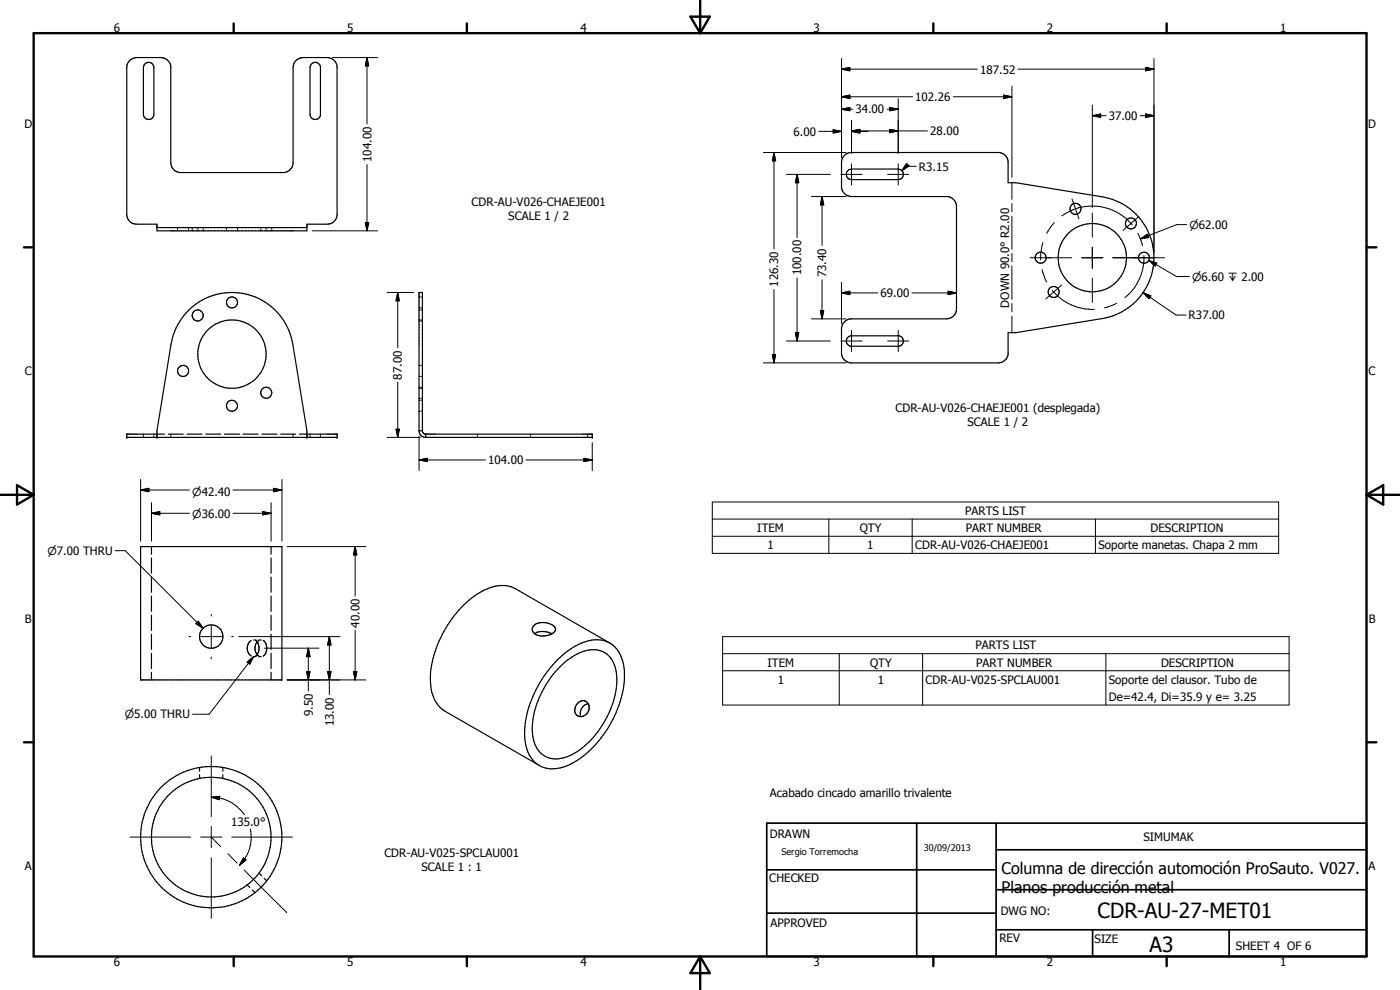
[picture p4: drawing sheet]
<svg xmlns="http://www.w3.org/2000/svg" width="420mm" height="297mm" viewBox="0 0 420 297" stroke-linecap="round" stroke-linejoin="round" font-family="sans-serif">
<g fill="#000">
<circle cx="38" cy="130.3" r=".18"/>
<circle cx="38" cy="131.2" r=".18"/>
<circle cx="47.1" cy="131.2" r=".18"/>
<circle cx="92.1" cy="131.2" r=".18"/>
<circle cx="101.2" cy="131.2" r=".18"/>
<circle cx="101.2" cy="130.3" r=".18"/>
<circle cx="177.7" cy="131.2" r=".18"/>
<circle cx="177.7" cy="130.3" r=".18"/>
</g>
<g fill="none" stroke="#000" stroke-width=".35">
<path d="M38.6 18.5l.9-.8 1.2-.4h7.6a3.1 3.1 0 0 1 3 2.6v28.9a3 3 0 0 0 3 3h30.7a3 3 0 0 0 3-2.7v-28.8a3 3 0 0 1 3-3h7.2a3 3 0 0 1 3 2.6v44.8a2.93 2.93 0 0 1-3 2.6h-6.1v2h-45v-2h-6a3 3 0 0 1-3.1-2.6v-44.8zM43.5 19.2a1.58 1.58 0 0 1 2.7 .8v14.6a1.58 1.58 0 0 1-1.7 1.2 1.58 1.58 0 0 1-1.5-1.5v-14zM93.5 19.2a1.56 1.56 0 0 1 1.6-.4 1.56 1.56 0 0 1 1.1 1.2v14.6a1.58 1.58 0 0 1-1.7 1.2 1.58 1.58 0 0 1-1.5-1.5v-14zM253.4 46.6l1.8-.8h44.7a2.97 2.97 0 0 1 2.6 2.5v6.5h2.3l26 4.3a18.5 18.5 0 0 1 15.5 18.2 18.5 18.5 0 0 1-15.5 18.3l-26 4.2h-2.3v6.5a3.2 3.2 0 0 1-2.6 2.6h-44.7a3.2 3.2 0 0 1-2.7-2.6v-8a3.2 3.2 0 0 1 2.7-2.6h28.8a3 3 0 0 0 3.1-2.7v-31.4a3.1 3.1 0 0 0-2.7-2.6h-28.8a3.1 3.1 0 0 1-3.1-2.6v-8.1l.4-1.1zM254.2 51.4l.8-.6 .6-.1h14a1.59 1.59 0 0 1 1.5 1.6 1.59 1.59 0 0 1-1.5 1.6h-14a1.57 1.57 0 0 1-1.4-2.5zM47.1 68.3h45M53.3 68.3v.3M53.3 69v.3M56.6 68.3v.3M56.6 69v.3M57.7 68.3v.3M57.7 69v.3"/>
<path d="M59.4 68.3v.3M59.4 69v.3M61 68.3v.3M61 69v.3M68 68.3v.3M68 69v.3M71.3 68.3v.3M71.3 69v.3M78.3 68.3v.3M78.3 69v.3M79.9 68.3v.3M79.9 69v.3"/>
<path d="M81.6 68.3v.3M81.6 69v.3M125.8 93h.3M125.8 96.3h.3M125.8 89.1h.3M125.8 92.4h.3M125.8 96h.3M126.4 93h.4M126.4 96.3h.4M126.4 89.1h.4M126.4 92.4h.4M126.4 96h.4"/>
<path d="M125.8 116.2h.3M125.8 119.5h.3M125.8 109.6h.3M125.8 112.9h.3M125.8 116.5h.3M126.4 116.2h.4M126.4 119.5h.4M126.4 109.6h.4M126.4 112.9h.4M126.4 116.5h.4M254.2 101.4l1-.6h14.7a1.6 1.6 0 0 1 1.2 1.5 1.6 1.6 0 0 1-1.2 1.6h-14.7a1.64 1.64 0 0 1-1-2.5zM43 130.3v.3"/>
<path d="M43 130.9v.3M46.2 130.3v.3M46.2 130.9v.3M47.1 131.2v-2l4.2-25.9a18.5 18.5 0 0 1 18.3-15.5 18.5 18.5 0 0 1 18.3 15.5l4.2 25.9v2M49.3 130.3h-11.3v.9h63.2v-.9h-11.3M50.5 130.3h4.5M51.3 130.3v.3M51.3 130.9v.3M56.1 130.3h4.5M61.8 130.3h4.4M67.4 130.3h4.5M73 130.3h4.5"/>
<path d="M78.6 130.3h4.5M84.2 130.3h4.5M88 130.3v.3M88 130.9v.3M93 130.3v.3M93 130.9v.3M96.2 130.3v.3M96.2 130.9v.3M125.8 129.2a1.98 1.98 0 0 0 1.6 2h50.3v-.9h-49.9M125.8 129.2v-41.4h1v41.7l.4 .5 .6 .3M125.8 129.2h1M125.8 123.4h.3"/>
<path d="M125.8 120.1h.3M126.4 123.4h.4M126.4 120.1h.4M127.8 130.3v.9M143.3 130.3v.3M143.3 130.9v.3M159.2 130.3v.3M159.2 130.9v.3M176.3 130.3v.3M176.3 130.9v.3M42.2 164h42.4v40h-42.4zM45.5 164v2.3"/>
<path d="M45.5 167.4v4.6M45.5 173.1v4.6M45.5 178.9v4.5M81.4 164v2.3M81.4 167.4v4.6M81.4 173.1v4.6M81.4 178.9v4.5M45.5 184.6v4.5M45.5 190.3v4.6M45.5 196v4.6M75.4 192.2a2.84 2.84 0 0 0 0 4.6M76.1 192h.8"/>
<path d="M76.1 197h.8M76.7 192.2a3.1 3.1 0 0 1 0 4.6M77.6 192h.8M77.6 197h.8M77.7 192.2a2.65 2.65 0 0 0-1.2 1.8l.2 1.7 1 1.1M79 192.2a2.43 2.43 0 0 1 1 1.8l-.1 1.7-.9 1.1M81.4 184.6v4.5M81.4 190.3v4.6M81.4 196v4.6M160.2 187.7a5 5 0 0 1 5.7-.1 1.4 1.4 0 0 1 .8 1.5 1.4 1.4 0 0 1-1.2 1.1 4.6 4.6 0 0 1-5.5-.5l-.3-.9zM160.4 190.1l.8-.4a5.9 5.9 0 0 1 3.5 .1l.9 .4M167.3 198a17.2 17.2 0 0 1 12.4-6 8.1 8.1 0 0 1 7.4 7.2 27.8 27.8 0 0 1-4.2 18.5 27 27 0 0 1-14 12.5 8.2 8.2 0 0 1-11.1-6.8 28.4 28.4 0 0 1 4.7-19.4l2.7-3.7z"/>
<path d="M183 193l-28.3-16.3a10.2 10.2 0 0 0-10 .7 32.9 32.9 0 0 0-15.6 26.1 11.2 11.2 0 0 0 3.9 9.5l28.9 16.7M45.5 201.7v2.3M81.4 201.7v2.3M168.1 200a14.9 14.9 0 0 1 10.7-5.1 7 7 0 0 1 6.1 6.6 25.8 25.8 0 0 1-6.1 18.9 17.1 17.1 0 0 1-12.1 7.3 6.9 6.9 0 0 1-6.8-6.6 26 26 0 0 1 6.8-19.6zM173.5 210.9a1.88 1.88 0 0 1 2.1-.6 1.88 1.88 0 0 1 1.2 1.7 2.41 2.41 0 0 1-1.1 2.6 2.41 2.41 0 0 1-2.8-.2 2.75 2.75 0 0 1 .6-3.5zM176.6 211.2a2.87 2.87 0 0 0-2.3 3.8M59.9 230.3v1.1M59.9 232.5v1.1M66.9 230.3v1.1M66.9 232.5v1.1M74.2 265.5l.8 .8M75.7 267.1l.8 .7"/>
<path d="M77.8 262l.7 .8M79.3 263.5l.7 .8"/>
<circle cx="312.3" cy="77.3" r="1.66"/>
<circle cx="322.8" cy="62.7" r="1.65"/>
<circle cx="327.8" cy="77.3" r="10.3"/>
<circle cx="339.4" cy="67" r="1.65"/>
<circle cx="343.3" cy="77.3" r="1.65"/>
<circle cx="59.3" cy="94.6" r="1.65"/>
<circle cx="69.6" cy="90.8" r="1.66"/>
<circle cx="316.2" cy="87.6" r="1.65"/>
<circle cx="55" cy="111.3" r="1.66"/>
<circle cx="69.6" cy="106.3" r="10.3"/>
<circle cx="79.9" cy="117.8" r="1.65"/>
<circle cx="69.6" cy="121.8" r="1.65"/>
<circle cx="63.4" cy="191" r="3.5"/>
<circle cx="63.4" cy="251.2" r="21.2"/>
<circle cx="63.4" cy="251.2" r="17.9"/>
</g>
<g fill="none" stroke="#000" stroke-width=".3">
<path d="M99.8 17.3h13.5M110.1 17.3l.5 2.5h-1zM110.1 17.3v19.9M252.5 17.6v29.6M346.3 17.6v58.1M245.7 39.4h6.8M250.1 38.9l2.4 .5-2.4 .5zM252.5 20.7l2.5-.5v1.1zM252.5 29l2.5-.5v1zM252.5 32.8l2.5-.5v.9zM252.5 20.7h40.8M252.5 29h21.4"/>
<path d="M252.5 32.8h3.4M255.6 39.3l2.5-.5v1zM255.6 39.4l2.5-.5v1zM255.6 36.1v9.9M255.6 39.3h22.7M255.6 39.3l2.5-.5v1.1l-2.5-.5M255.6 39.3l2.5 .5M255.6 39.4h5M258.1 38.9l-2.5 .5M266.2 32.8h3.4M267 32.3l2.6 .5-2.6 .4zM267 38.8l2.6 .5-2.6 .5z"/>
<path d="M269.6 29.6v16.4M286.1 29h17.6M301.2 28.5l2.5 .5-2.5 .5zM303.7 25.9v27.3M305.5 20.7h40.8M327.8 34.7l2.5-.5v1zM327.8 31.5v30.8M327.8 34.7h4.1M342.2 34.7h4.1M343.8 20.2l2.5 .5-2.5 .6zM343.8 34.2l2.5 .5-2.5 .5zM110.1 49.4v19.9"/>
<path d="M229.1 45.8h24.8M232.3 45.8l.5 2.5h-1zM232.3 45.8v28.9M236 52.3h13.2M239.2 52.3l.5 2.5h-1zM239.2 52.3v18.9M243.5 59h10.4M246.7 59l.5 2.5h-1zM246.7 59v14.7M252.4 52.3h6.3M255.6 49.1v6.4M266.4 52.3h6.3"/>
<path d="M269.6 49.1v6.4M272 49.9h3M272.1 49.1l.7 .7-2.1 1.4zM272.4 49.4l-1.7 1.8M303.7 54.8v5M321.7 59.7l1.1 3M93.7 69.3h19.6M109.6 66.8h1l-.5 2.5zM303.7 61.1v2.4M303.7 64.8v10M303.7 76.1v2.5M303.7 79.8v10"/>
<path d="M309.1 77.3h12.5M313 72.8l-.7 3.6v1.6M316.4 66.8l-2.3 3.2M322.8 62.7a15.6 15.6 0 0 1 16.6 4.4M322.8 62.7l-4.1 2.1M322.8 62.7l1 3M324.6 77.3h6.4M327.8 63.9v7.3M327.8 74.2v6.3M334 77.3h15.5M339.4 67.1l.4 .4M339.4 67.1l-2.4 2"/>
<path d="M341.5 70l1.4 3.7M341.8 64.9l-2.4 2.2M342.3 71.7l2.1-1.4 .4 .9zM343.3 76.7a15.5 15.5 0 0 1-5.7 12.6M344.8 78.1l2.4 .9-.5 .8zM344.8 78.1l8.3 4.9h3.8M356.1 67.4h-3l-10.8 4.3M116.2 87.8h8M119.4 87.8l.4 2.5h-.9zM119.4 87.8v16.6M232.3 86.9v22M238.7 99.8h1l-.5 2.5z"/>
<path d="M239.2 83.4v18.9M243.5 95.7h10.4M246.2 93.2h1l-.5 2.5zM246.7 83.9v11.8M252.5 87.9l2.5-.5v1zM252.5 87.9h10.9M252.5 84.7v12.4M255.6 99.1v6.4M269.6 99.1v6.4M273.7 87.9h13.4M284.6 87.4l2.5 .5-2.5 .5zM303.7 91.1v2.5"/>
<path d="M303.7 94.8v5M312.7 80.9l1.4 3.7M315.8 87.1l.4 .5M316.2 87.6a15.5 15.5 0 0 0 12.3 5.2M316.2 87.6l-2.4 2.1M318.6 85.5l-2.4 2.1M327.8 83.5v7.2M335.1 91l-3.7 1.4M343.1 87.8l2.3 1-.6 .8zM343.1 87.8l9.9 6.7h2.9M119.4 114.6v16.6M229.1 108.9h24.8"/>
<path d="M231.8 106.4h1l-.5 2.5zM236 102.3h13.2M252.4 102.3h6.3M266.4 102.3h6.3M116.2 131.2h9.9M118.9 128.8h.9l-.4 2.4zM125.8 138l2.5-.5v1zM125.8 138h19.9M125.8 130.9v10.3M157.8 138h19.9M175.2 137.5l2.5 .5-2.5 .5zM177.7 132.8v8.4"/>
<path d="M42.2 147l2.5-.5v1zM42.2 147h14.6M42.2 143.8v18.6M45.5 154l2.5-.5v1zM45.5 154h11.3M45.5 150.8v11.6M70 147h14.6M70 154h11.4M78.8 153.5l2.6 .5-2.6 .5zM81.4 150.8v11.6M82.1 146.5l2.5 .5-2.5 .5zM84.6 143.8v18.6"/>
<path d="M213.8 150.6h169.9v15.4h-169.9zM213.8 155.7h169.9M248.7 155.7v10.3M273.8 155.7v10.3M328.7 155.7v10.3M34.6 165.2h3l23.3 23.3M86.2 164h23.6M106.6 164l.5 2.5h-1zM106.6 164v14.9M213.8 160.9h169.9M56.7 191h.5M58.8 187.1l.7-.7 1.4 2.1z"/>
<path d="M59.5 186.4l1.4 2.1-2.1-1.4zM60.2 191h6.4M63.4 184.3v.5M63.4 187.8v6.4M63.4 197.1v.6M69.5 191h.6M71.7 191h30.3M74.2 198.7l1.9-1.7-1.1 2.3zM76.1 197l-13.3 17.3h-5M79.3 194.5h16.4M92.5 194.5l.5 2.5h-1zM92.5 194.5v12.8"/>
<path d="M98.8 191l.5 2.5h-1zM98.8 191v17.4M106.6 189.1v14.9M216.9 191h170v20.5h-170zM216.9 196.1h170M251.9 196.1v15.4M276.9 196.1v15.4M331.9 196.1v15.4M86.2 204h23.6M92 201.5h1l-.5 2.5zM98.3 201.5h1l-.5 2.5zM106.1 201.5h1l-.5 2.5z"/>
<path d="M216.9 201.3h170M63.4 239.2l2.5-.3-.1 1zM63.4 226.8v18.2M63.4 239.2a12 12 0 0 1 8.9 3.9l1.1 1.4M39 251.2h18.2M60.2 251.2h6.4M63.4 248v6.3M63.4 257.3v18.2M63.5 251.3l2.7 2.7M68.4 256.1l2.8 2.9M69.5 251.2h18.3M73.1 257.4l.7 .6-1.9 1.6z"/>
<path d="M75.1 248.7a11.9 11.9 0 0 1-3.2 10.9M73.3 261l2.7 2.8M76 263.7l10.1 10.1"/>
</g>
<g fill="none" stroke="#000" stroke-width=".71">
<path d="M10.1 9.9h400v277.1h-400zM70.1 7v2.9M140.1 7v2.9M207.2 5h5.8l-2.9 4.9zM210.1 0v9.9M280.1 7v2.9M350.1 7v2.9M7.2 74.2h2.9M410.1 74.2h3M.1 148.5h10M5.1 145.6l5 2.9-5 2.9zM410.1 148.5h10"/>
<path d="M410.1 148.5l5-2.9v5.8zM7.2 222.7h2.9M410.1 222.7h3M70.1 287v2.9M140.1 287v2.9M210.1 287v10M210.1 287l2.9 5h-5.8zM280.1 287v2.9M350.1 287v2.9"/>
</g>
<path d="M230.1 247h180v40h-180zM275.1 247v40M298.9 255h111.2M298.9 247v40M230.1 274h68.8M230.1 261h68.8M298.9 279h111.2M298.9 267h111.2M327.9 279v8M368.9 279v8" fill="none" stroke="#000" stroke-width=".51"/>
<g fill="#000">
<path d="M110.1 17.3l.5 2.5h-1zM250.1 38.9l2.4 .5-2.4 .5zM252.5 20.7l2.5-.5v1.1zM252.5 29l2.5-.5v1zM252.5 32.8l2.5-.5v.9zM255.6 39.3l2.5-.5v1zM255.6 39.4l2.5-.5v1zM267 32.3l2.6 .5-2.6 .4zM267 38.8l2.6 .5-2.6 .5zM301.2 28.5l2.5 .5-2.5 .5zM327.8 34.7l2.5-.5v1zM343.8 20.2l2.5 .5-2.5 .6z"/>
<path d="M343.8 34.2l2.5 .5-2.5 .5zM232.3 45.8l.5 2.5h-1zM239.2 52.3l.5 2.5h-1zM272.1 49.1l.7 .7-2.1 1.4zM109.6 66.8h1l-.5 2.5zM246.7 59l.5 2.5h-1zM342.3 71.7l2.1-1.4 .4 .9zM344.8 78.1l2.4 .9-.5 .8zM119.4 87.8l.4 2.5h-.9zM238.7 99.8h1l-.5 2.5zM246.2 93.2h1l-.5 2.5zM252.5 87.9l2.5-.5v1z"/>
<path d="M284.6 87.4l2.5 .5-2.5 .5zM343.1 87.8l2.3 1-.6 .8zM231.8 106.4h1l-.5 2.5zM118.9 128.8h.9l-.4 2.4zM125.8 138l2.5-.5v1zM175.2 137.5l2.5 .5-2.5 .5zM42.2 147l2.5-.5v1zM45.5 154l2.5-.5v1zM78.8 153.5l2.6 .5-2.6 .5zM82.1 146.5l2.5 .5-2.5 .5zM106.6 164l.5 2.5h-1zM59.5 186.4l1.4 2.1-2.1-1.4z"/>
<path d="M74.2 198.7l1.9-1.7-1.1 2.3zM92.5 194.5l.5 2.5h-1zM98.8 191l.5 2.5h-1zM92 201.5h1l-.5 2.5zM98.3 201.5h1l-.5 2.5zM106.1 201.5h1l-.5 2.5zM63.4 239.2l2.5-.3-.1 1zM73.1 257.4l.7 .6-1.9 1.6z"/>
</g>
<g font-size="6.3">
<text x="329.4" y="275.4">CDR-AU-27-MET01</text>
<text x="345" y="285.6">A3</text>
</g>
<g font-size="4.8">
<text x="300.6" y="262.1">Columna de dirección automoción ProSauto. V027.</text>
<text x="300.6" y="267.8">Planos producción metal</text>
</g>
<g font-size="3.5">
<text x="34.2" y="9.6">6</text>
<text x="104.2" y="9.6">5</text>
<text x="174.2" y="9.6">4</text>
<text x="244.2" y="9.6">3</text>
<text x="314.2" y="9.6">2</text>
<text x="384.2" y="9.6">1</text>
<text x="294.1" y="22.1">187.52</text>
<text x="256.7" y="34">34.00</text>
<text x="274.7" y="30.4">102.26</text>
<text x="7.3" y="38.4">D</text>
<text x="238.2" y="40.7">6.00</text>
<text x="279.1" y="40.6">28.00</text>
<text x="332.7" y="36">37.00</text>
<text x="410.6" y="38.4">D</text>
<text x="111.5" y="48.6" transform="rotate(-90 111.5 48.6)">104.00</text>
<text x="275.8" y="51.2">R3.15</text>
<text x="141.5" y="61.9">CDR-AU-V026-CHAEJE001</text>
<text x="152.5" y="66.1">SCALE 1 / 2</text>
<text x="240.5" y="82.6" transform="rotate(-90 240.5 82.6)">100.00</text>
<text x="248" y="83.2" transform="rotate(-90 248 83.2)">73.40</text>
<text x="233.5" y="86.1" transform="rotate(-90 233.5 86.1)">126.30</text>
<text x="264.2" y="89.2">69.00</text>
<text x="302.8" y="92.3" transform="rotate(-90 302.8 92.3)">DOWN 90.0° R2.00</text>
<text x="356.7" y="95.8">R37.00</text>
<text x="7.4" y="112.6">C</text>
<text x="120.6" y="113.9" transform="rotate(-90 120.6 113.9)">87.00</text>
<text x="410.7" y="112.6">C</text>
<text x="268.7" y="123.5">CDR-AU-V026-CHAEJE001 (desplegada)</text>
<text x="290.3" y="127.7">SCALE 1 / 2</text>
<text x="146.5" y="139.3">104.00</text>
<text x="289.6" y="154.5">PARTS LIST</text>
<text x="227.3" y="159.6">ITEM</text>
<text x="258" y="159.6">QTY</text>
<text x="289.8" y="159.6">PART NUMBER</text>
<text x="345.3" y="159.6">DESCRIPTION</text>
<text x="230.3" y="164.8">1</text>
<text x="260.3" y="164.8">1</text>
<text x="274.6" y="164.8">CDR-AU-V026-CHAEJE001</text>
<text x="329.6" y="164.8">Soporte manetas. Chapa 2 mm</text>
<text x="7.4" y="186.9">B</text>
<text x="107.9" y="188.3" transform="rotate(-90 107.9 188.3)">40.00</text>
<text x="410.8" y="186.9">B</text>
<text x="292.7" y="194.9">PARTS LIST</text>
<text x="230.4" y="200">ITEM</text>
<text x="261.1" y="200">QTY</text>
<text x="293" y="200">PART NUMBER</text>
<text x="348.4" y="200">DESCRIPTION</text>
<text x="233.4" y="205.1">1</text>
<text x="263.4" y="205.1">1</text>
<text x="277.7" y="205.1">CDR-AU-V025-SPCLAU001</text>
<text x="332.8" y="205.1">Soporte del clausor. Tubo de</text>
<text x="93.8" y="214.9" transform="rotate(-90 93.8 214.9)">9.50</text>
<text x="332.8" y="210.3">De=42.4, Di=35.9 y e= 3.25</text>
<text x="100.1" y="217.9" transform="rotate(-90 100.1 217.9)">13.00</text>
<text x="231.1" y="239.2">Acabado cincado amarillo trivalente</text>
<text x="69.3" y="247.9">135.0°</text>
<text x="231" y="251.5">DRAWN</text>
<text x="115.3" y="257.2">CDR-AU-V025-SPCLAU001</text>
<text x="343.1" y="252.3">SIMUMAK</text>
<text x="7.4" y="261.1">A</text>
<text x="126.5" y="261.4">SCALE 1 : 1</text>
<text x="410.7" y="261.1">A</text>
<text x="230.9" y="264.6">CHECKED</text>
<text x="300.3" y="274.5">DWG NO:</text>
<text x="231.3" y="278.3">APPROVED</text>
<text x="299.9" y="282.6">REV</text>
<text x="328.5" y="283.1">SIZE</text>
<text x="370.9" y="285.1">SHEET 4 OF 6</text>
<text x="34.2" y="289.9">6</text>
<text x="104.2" y="289.9">5</text>
<text x="174.2" y="289.9">4</text>
<text x="244.2" y="289.9">3</text>
<text x="314.2" y="289.9">2</text>
<text x="384.2" y="289.9">1</text>
</g>
<g font-size="3.3">
<text x="356.9" y="68.7">n62.00</text>
<text x="357.7" y="84.3">n6.60 x 2.00</text>
<text x="57.6" y="148.8">n42.40</text>
<text x="57.6" y="155.3">n36.00</text>
<text x="14.3" y="166.5">n7.00 THRU</text>
<text x="37.5" y="215.6">n5.00 THRU</text>
</g>
<g font-size="2.7">
<text x="234.5" y="256.6">Sergio Torremocha</text>
<text x="277.2" y="255.3">30/09/2013</text>
</g>
</svg>
